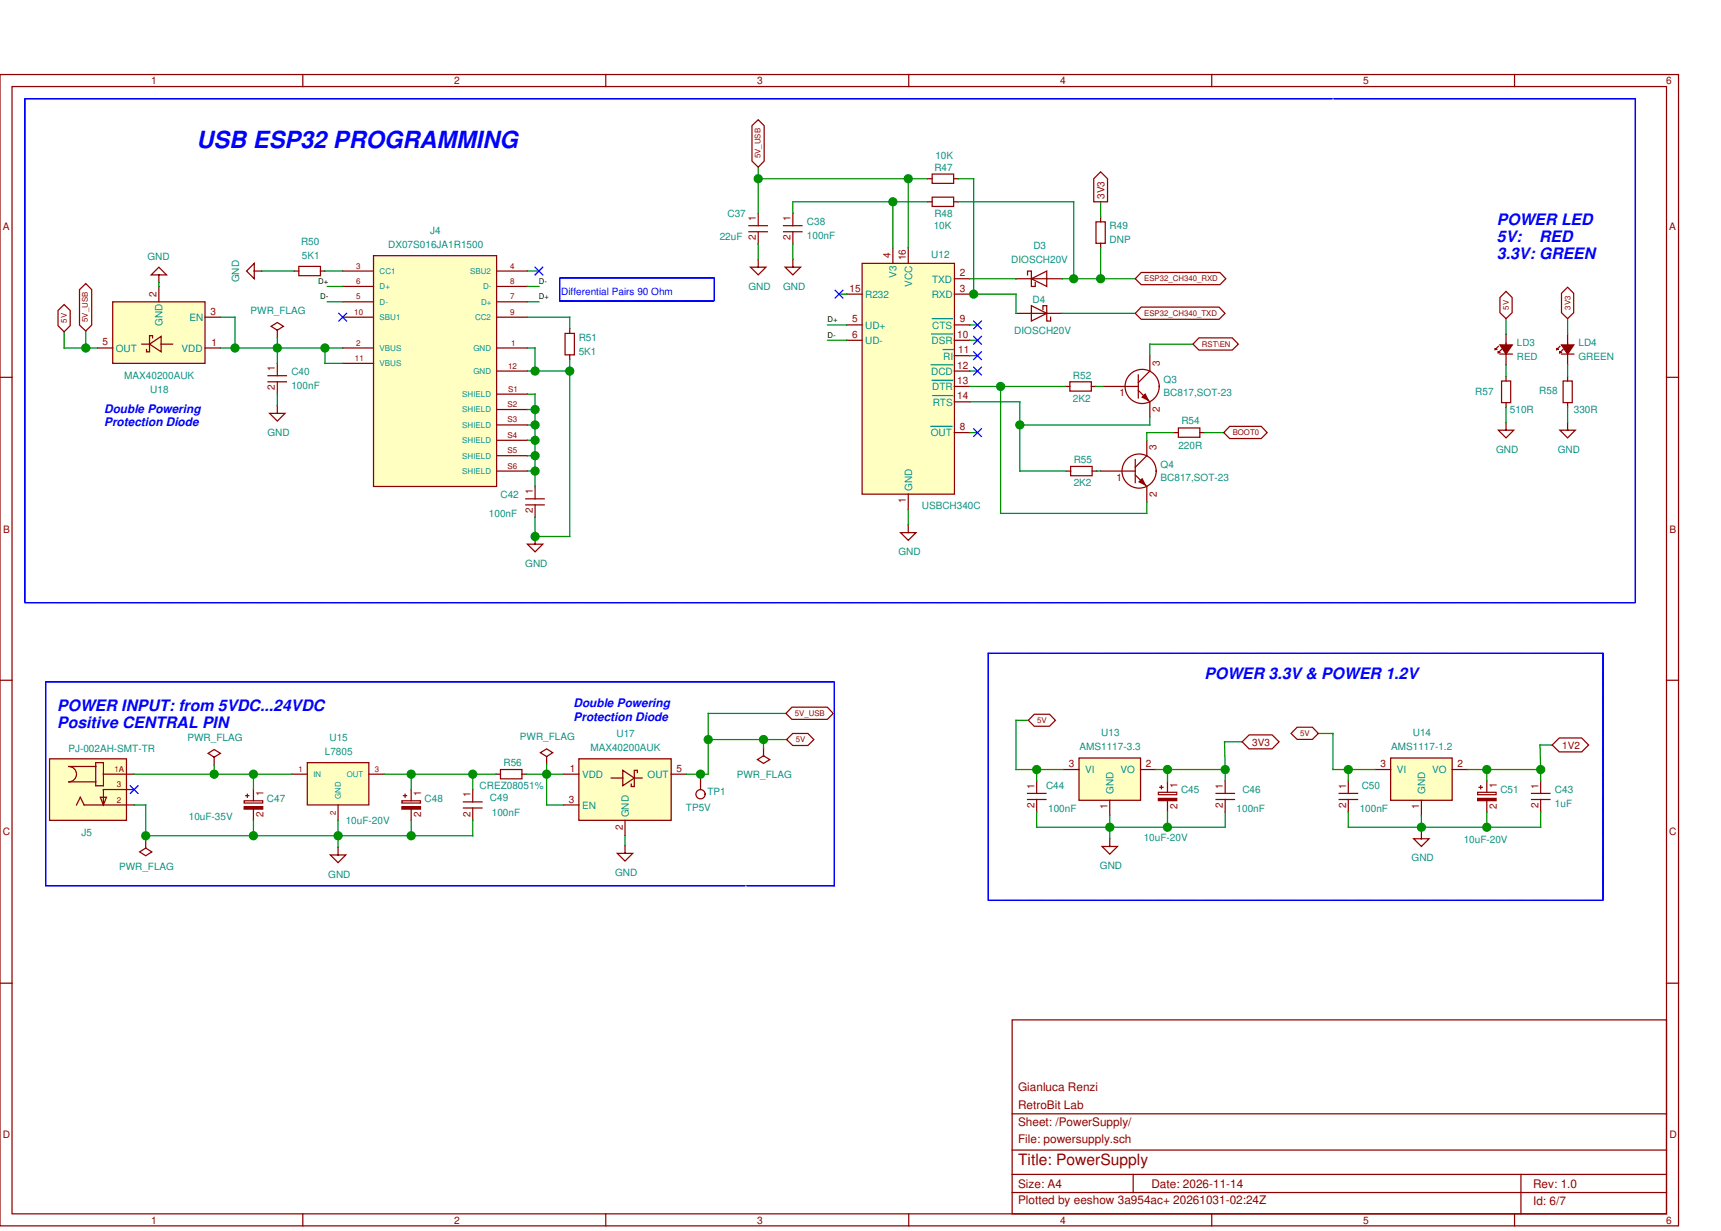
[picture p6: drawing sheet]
<svg xmlns="http://www.w3.org/2000/svg" width="237mm" height="169mm" viewBox="0 0 237 169" stroke-linecap="round" stroke-linejoin="round" font-family="sans-serif">
<path d="M33.6 111.1h2.5M55.3 111.1h2.5" fill="none" stroke="#900000" stroke-width=".33"/>
<path d="M159.3 110h2.6" fill="none" stroke="#900000" stroke-width=".31"/>
<g fill="#900000">
<path d="M156.7 66.3l.4-.4 .4 .8z"/>
<path d="M157.1 54.6l.4-.4 .4 .9z"/>
</g>
<path d="M148.4 104.3h8.5v5.8h-8.5z" fill="#ffffc2"/>
<path d="M203.2 110h2.6" fill="none" stroke="#900000" stroke-width=".31"/>
<g fill="#ffffc2">
<path d="M42.3 104.9h8.4v5.8h-8.4z"/>
<path d="M6.8 104.4h10.6v8.4h-10.6z"/>
<path d="M13.8 109.7h.8l-.4 1z"/>
<path d="M118.6 36.2h12.7v31.8h-12.7z"/>
<path d="M51.4 35.2h16.9v31.7h-16.9z"/>
</g>
<path d="M206.3 47.4h1.7l-.9 1.3z" fill="#900000"/>
<g fill="#ffffc2">
<path d="M79.6 104.4h12.7v8.4h-12.7z"/>
<path d="M15.5 41.5h12.7v8.5h-12.7z"/>
</g>
<path d="M214.8 47.4h1.7l-.9 1.3z" fill="#900000"/>
<path d="M191.3 104.3h8.4v5.8h-8.4z" fill="#ffffc2"/>
<g fill="none" stroke="#900000" stroke-width=".17">
<path d="M0 10.3h230.9v158.3h-230.9zM1.7 11.9h227.5v155.1h-227.5zM41.6 10.3v1.6M83.3 10.3v1.6M125 10.3v1.6M166.7 10.3v1.6M208.3 10.3v1.6M21.9 37.8h1l-1-1-1.1 1h1.1v1.1M21.9 39.4v2.1M35 37.3v-1.1l-1.1 1.1 1.1 1v-1h1M40.5 37.3h.6M41.1 36.6h3v1.3h-3z"/>
<path d="M44.1 37.3h.6M47.1 37.3h4.3M47.1 39.4h4.3M51.4 35.2h16.9v31.7h-16.9zM68.3 37.3h4.2M68.3 39.4h4.2M103 31.9h2.5M103 31h2.5M104.3 35.7v1.1h1l-1 1-1.1-1h1.1M104.3 29.3v1.7M104.3 31.9v1.7M107.8 31.9h2.5"/>
<path d="M107.8 31h2.5M109.1 35.7v1.1h1l-1 1-1.1-1h1.1M109.1 29.3v1.7M109.1 31.9v1.7M118.6 36.2h12.7v31.8h-12.7zM122.8 34.1v2.1M124.9 34.1v2.1M127.6 24.6h.6M127.6 27.8h.6M128.2 23.9h3v1.3h-3zM128.2 27.1h3v1.3h-3zM131.2 24.6h.6"/>
<path d="M131.2 27.8h.6M131.3 38.3h2.1M139.7 38.3h6.4M141.3 37.8v-.5h.6v2.1h.5v-.5M141.9 38.3l2.1-1v2.1zM150.7 30.5h1.3v3h-1.3zM151.4 29.9v.6M151.4 33.5v.6M0 51.9h1.7M13.4 47.9h2.1M15.5 41.5h12.7v8.5h-12.7zM19.5 47.3h1.1"/>
<path d="M20.6 47.3l1.6-1v2.1zM20.6 47.3v1.1h-.4v-.3M21 46.5v-.3h-.4v1.1M22.2 47.3h1.5M28.2 47.9h2.1M28.2 43.6h2.1M36.9 52.5h2.5M36.9 51.7h2.5M38.1 55.8v1.1h1.1l-1.1 1-1-1h1M38.1 45.4l.9-.5-.9-.5-.8 .5 .8 .5v1.1M38.1 50v1.7M38.1 52.5v1.7"/>
<path d="M47.1 47.9h4.3M47.1 43.6h4.3M47.1 50h4.3M47.1 41.5h4.3M68.3 51h4.2M68.3 47.9h4.2M68.3 43.6h4.2M68.3 41.5h4.2M68.3 54.2h4.2M68.3 56.3h4.2M68.3 58.5h4.2M77.7 45.9h1.3v2.9h-1.3z"/>
<path d="M78.4 45.2v.7M78.4 48.8v.7M116.5 46.8h2.1M116.5 40.5h2.1M116.5 44.7h2.1M131.3 53.2h2.1M131.3 59.5h2.1M131.3 46.8h2.1M131.3 48.9h2.1M131.3 51h2.1M131.3 55.3h2.1M131.3 40.5h2.1"/>
<path d="M131.3 44.7h2.1M139.7 43.1h6.4M141.9 42l2.1 1.1-2.1 1.1zM143.4 42.6v-.6h.6v2.2h.5v-.6M146.5 53.2h.7M147.2 52.5h2.9v1.3h-2.9zM150.1 53.2h.6M151.8 53.2h4.8M156.6 53.7l1.6 1.6v2.1M156.6 51.6v3.1M157.1 54.6l.4-.4 .4 .9zM158.2 48.9v2.1l-1.6 1.6"/>
<path d="M161.4 59.5h.7M162.1 58.9h2.9v1.2h-2.9zM165 59.5h.7M206.1 47.6l-.4 .5v-.2v.2h.2M206.3 47.4h1.7l-.9 1.3zM206.3 48.7h1.7M206.5 52.4h1.3v3h-1.3zM206.5 48.1l-.4 .4v-.2v.2h.2M207.1 58.1v1.1h1.1l-1.1 1-1-1h1M207.1 45.9v4.3M207.1 51.8v.6M207.1 55.4v.6"/>
<path d="M214.6 47.6l-.5 .5v-.2v.2h.3M214.8 47.4h1.7l-.9 1.3zM214.8 48.7h1.7M215 52.4h1.3v3h-1.3zM215 48.1l-.4 .4v-.2v.2h.2M215.6 58.1v1.1h1.1l-1.1 1-1-1h1M215.6 45.9v4.3M215.6 51.8v.6M215.6 55.4v.6M229.2 51.9h1.7M68.3 64.8h4.2M68.3 60.6h4.2"/>
<path d="M68.3 62.7h4.2M72.3 69.5h2.6M72.3 68.6h2.6M73.6 73.8v1.1h1.1l-1.1 1-1.1-1h1.1M73.6 66.9v1.7M73.6 69.5v1.7M124.9 72.2v1.1h1.1l-1.1 1-1-1h1M124.9 68v2.1M146.6 64.8h.7M147.3 64.2h2.9v1.2h-2.9zM150.2 64.8h.7M151.4 64.8h4.7"/>
<path d="M156.1 65.3l1.6 1.6v2.1M156.1 63.2v3.2M156.7 66.3l.4-.4 .4 .8zM157.7 60.6v2.1l-1.6 1.6M0 93.6h1.7M229.2 93.6h1.7M6.8 104.4h10.6v8.4h-10.6zM9.5 105.4h3.7M9.5 105.4a1.06 1.06 0 0 1 1 1.1 1.06 1.06 0 0 1-1 1.1h3.7M10.5 110.7l.5-1 .6 1h6.9M13.2 104.9h1v3.2h-1zM13.8 109.7h.8l-.4 1z"/>
<path d="M14.2 106.5h4.3M18.5 108.6h-4.3v2.1M20 115.6v1.1l.9 .5-.9 .5-.8-.5 .8-.5M29.5 104.2l.8-.6-.8-.5-.9 .5 .9 .6v1M33.6 111h2.5v.3h-2.5zM33.6 110.2h2.5v.3h-2.5zM33.8 109.4h.4M34 109.3v.4M34.9 108.6v1.6M34.9 111.3v1.5M40.2 106.5h2.1M42.3 104.9h8.4v5.8h-8.4z"/>
<path d="M46.5 116.5v1.1h1.1l-1.1 1.1-1.1-1.1h1.1M46.5 110.7v2.1M50.7 106.5h2.2M55.3 111h2.5v.3h-2.5zM55.3 110.2h2.5v.3h-2.5zM55.5 109.4h.4M55.7 109.3v.4M56.6 108.6v1.6M56.6 111.3v1.5M63.7 111.1h2.6M63.7 110.3h2.6M65 108.6v1.7"/>
<path d="M65 111.1v1.7M68.2 106.5h.6M68.8 105.9h3v1.2h-3zM71.8 106.5h.6M75.2 104.1l.8-.6-.8-.5-.9 .5 .9 .6v1M77.5 106.5h2.1M77.5 110.7h2.1M79.6 104.4h12.7v8.4h-12.7zM84.1 107h1.6M85.7 106l1.5 1-1.5 1.1zM86 116.3v1.1h1l-1 1-1.1-1h1.1M86 112.8v2.2"/>
<path d="M87.2 107v1.2h-.4v-.3M87.2 107h1.1M87.7 106.3v-.3h-.5v1M92.3 106.5h2.1M96.4 106.5v2.1M105 102.9v1.1l.9 .5-.9 .5-.8-.5 .8-.5M141.3 110h2.6M141.3 109.1h2.6M142.6 107.4v1.7M142.6 110v1.7M146.3 105.9h2.1M148.4 104.3h8.5v5.8h-8.5z"/>
<path d="M152.6 115.4v1h1.1l-1.1 1.1-1-1.1h1M152.6 110.1v2.1M156.9 105.9h2.1M159.3 109.8h2.6v.3h-2.6zM159.3 109h2.6v.3h-2.6zM159.5 108.3h.5M159.7 108.1v.4M160.6 107.4v1.6M160.6 110.1v1.6M167.3 110h2.5M167.3 109.1h2.5M168.5 107.4v1.7"/>
<path d="M168.5 110v1.7M184.2 110h2.5M184.2 109.1h2.5M185.5 107.4v1.7M185.5 110v1.7M189.2 105.9h2.1M191.3 104.3h8.4v5.8h-8.4zM195.5 114.3v1.1h1.1l-1.1 1-1.1-1h1.1M195.5 110.1v2.1M199.7 105.9h2.2M203.2 109.8h2.6v.3h-2.6zM203.2 109h2.6v.3h-2.6z"/>
<path d="M203.4 108.3h.5M203.7 108.1v.4M204.5 107.4v1.6M204.5 110.1v1.6M210.7 110h2.5M210.7 109.1h2.5M211.9 107.4v1.7M211.9 110v1.7M0 135.2h1.7M229.2 135.2h1.7M139.2 140.3h90v26.7h-90zM139.2 153.2h90"/>
<path d="M139.2 158.2h90M41.6 167v1.6M83.3 167v1.6M125 167v1.6M139.2 161.6h90M139.2 164h90M155.9 161.6v2.4M166.7 167v1.6M208.3 167v1.6M209.2 161.6v5.4"/>
<circle cx="157.1" cy="53.2" r="2.35"/>
<circle cx="156.7" cy="64.8" r="2.35"/>
<circle cx="96.4" cy="109.3" r=".64"/>
</g>
<path d="M183.3 13.6h-179.9v69.3h221.5v-69.3h-41.5M77 38.2h21.2v3.2h-21.2v-3.1M102.5 121.8h-96.2v-28h108.5v28h-12.1M135.9 123.7v-33.8h84.6v33.8M135.9 123.8h84.6" fill="none" stroke="#00f" stroke-width=".17"/>
<path d="M128 58.6h2.9M128.1 50.2h3M128.1 45.9h2.9M128.2 52.3h2.8M128.2 43.8h2.8M128.3 54.4h2.7M129.7 48.1h1.4" fill="none" stroke="#009090" stroke-width=".17"/>
<path d="M185.5 105.9h3.7" fill="none" stroke="#009000" stroke-width=".17"/>
<circle cx="204.5" cy="105.9" r=".64" fill="#009000"/>
<path d="M159 105.9h1.6v1.5" fill="none" stroke="#009000" stroke-width=".17"/>
<circle cx="160.6" cy="105.9" r=".64" fill="#009000"/>
<path d="M152.6 112.2v3.2M160.6 111.7v2.1h-8" fill="none" stroke="#009000" stroke-width=".17"/>
<circle cx="152.6" cy="113.8" r=".64" fill="#009000"/>
<path d="M142.6 111.7v2.1h10M142.6 105.9v1.5" fill="none" stroke="#009000" stroke-width=".17"/>
<circle cx="142.6" cy="105.9" r=".64" fill="#009000"/>
<path d="M142.6 105.9h3.7M168.5 111.7v2.1h-7.9" fill="none" stroke="#009000" stroke-width=".17"/>
<circle cx="160.6" cy="113.8" r=".64" fill="#009000"/>
<path d="M168.5 105.9v1.5" fill="none" stroke="#009000" stroke-width=".17"/>
<circle cx="168.5" cy="105.9" r=".64" fill="#009000"/>
<path d="M109.1 33.6v2.1M122.8 27.8v6.3M127.6 27.8h-18.5v1.5M115.4 40.5h1.1M124.9 70.1v2.1" fill="none" stroke="#009000" stroke-width=".17"/>
<circle cx="122.8" cy="27.8" r=".64" fill="#009000"/>
<path d="M147.7 27.8v10.5h-1.6M133.4 40.5h.5" fill="none" stroke="#009000" stroke-width=".17"/>
<circle cx="147.7" cy="38.3" r=".64" fill="#009000"/>
<path d="M147.7 38.3h8.4M151.4 27.8v2.1M151.4 34.1v4.2" fill="none" stroke="#009000" stroke-width=".17"/>
<circle cx="151.4" cy="38.3" r=".64" fill="#009000"/>
<path d="M133.9 24.6v15.9M146.1 43.1h10" fill="none" stroke="#009000" stroke-width=".17"/>
<circle cx="133.9" cy="40.5" r=".64" fill="#009000"/>
<path d="M104.3 29.3v-4.7h20.6v9.5M131.8 24.6h2.1M133.9 40.5h5.8" fill="none" stroke="#009000" stroke-width=".17"/>
<circle cx="124.9" cy="24.6" r=".64" fill="#009000"/>
<path d="M104.3 23v1.6M104.3 33.6v2.1" fill="none" stroke="#009000" stroke-width=".17"/>
<circle cx="104.3" cy="24.6" r=".64" fill="#009000"/>
<path d="M113.8 44.7h2.7M113.8 46.8h2.7M137.6 53.2v17.4M140.3 55.3v9.5h6.3" fill="none" stroke="#009000" stroke-width=".17"/>
<circle cx="140.3" cy="58.5" r=".64" fill="#009000"/>
<path d="M45 39.4h2.1M45 41.5h2.1M72.5 54.2h1.1v2.1M139.7 40.5v2.6M72.5 64.8h1.1M72.5 62.7h1.1" fill="none" stroke="#009000" stroke-width=".17"/>
<circle cx="73.6" cy="62.7" r=".64" fill="#009000"/>
<path d="M72.5 60.6h1.1M73.6 62.7v2.1" fill="none" stroke="#009000" stroke-width=".17"/>
<circle cx="73.6" cy="60.6" r=".64" fill="#009000"/>
<path d="M72.5 58.5h1.1M73.6 60.6v2.1" fill="none" stroke="#009000" stroke-width=".17"/>
<circle cx="73.6" cy="58.5" r=".64" fill="#009000"/>
<path d="M72.5 56.3h1.1M73.6 58.5v2.1" fill="none" stroke="#009000" stroke-width=".17"/>
<circle cx="73.6" cy="56.3" r=".64" fill="#009000"/>
<path d="M73.6 56.3v2.2" fill="none" stroke="#009000" stroke-width=".17"/>
<circle cx="73.6" cy="64.8" r=".64" fill="#009000"/>
<path d="M73.6 51h4.8M73.6 73.8h4.8" fill="none" stroke="#009000" stroke-width=".17"/>
<circle cx="73.6" cy="73.8" r=".64" fill="#009000"/>
<path d="M72.5 47.9h1.1v3.1M78.4 51v22.8M73.6 64.8v2.1M73.6 71.2v2.6" fill="none" stroke="#009000" stroke-width=".17"/>
<circle cx="73.6" cy="51" r=".64" fill="#009000"/>
<path d="M72.5 51h1.1M72.5 43.6h5.9v1.6M78.4 49.5v1.5" fill="none" stroke="#009000" stroke-width=".17"/>
<circle cx="78.4" cy="51" r=".64" fill="#009000"/>
<path d="M72.5 37.3h1.6M38.1 54.2v1.6M18.5 110.7h1.5v4.3h14.9M46.5 112.8v2.2" fill="none" stroke="#009000" stroke-width=".17"/>
<circle cx="46.5" cy="115" r=".64" fill="#009000"/>
<path d="M52.9 106.5h3.7v2.1" fill="none" stroke="#009000" stroke-width=".17"/>
<circle cx="56.6" cy="106.5" r=".64" fill="#009000"/>
<path d="M56.6 106.5h8.4v2.1M56.6 112.8v2.2M65 112.8v2.2h-18.5" fill="none" stroke="#009000" stroke-width=".17"/>
<circle cx="56.6" cy="115" r=".64" fill="#009000"/>
<path d="M34.9 112.8v2.2M40.2 106.5h-5.3v2.1M46.5 115v1.5" fill="none" stroke="#009000" stroke-width=".17"/>
<circle cx="34.9" cy="115" r=".64" fill="#009000"/>
<path d="M18.5 106.5h11M34.9 115h11.6" fill="none" stroke="#009000" stroke-width=".17"/>
<circle cx="34.9" cy="106.5" r=".64" fill="#009000"/>
<path d="M65 106.5h3.2" fill="none" stroke="#009000" stroke-width=".17"/>
<circle cx="65" cy="106.5" r=".64" fill="#009000"/>
<path d="M137.6 53.2h8.9M207.1 43.8v2.1M207.1 50.2v1.6M207.1 56v2.1M215.6 43.8v2.1M215.6 50.2v1.6M215.6 56v2.1" fill="none" stroke="#009000" stroke-width=".17"/>
<circle cx="137.6" cy="53.2" r=".64" fill="#009000"/>
<path d="M150.7 53.2h1.1M158.2 57.4v1.1h-17.9M161.4 59.5h-3.7v1.1M164.1 47.3h-5.9v1.6M150.9 64.8h.5M157.7 69v1.6h-20.1M185.5 105.9v1.5" fill="none" stroke="#009000" stroke-width=".17"/>
<circle cx="185.5" cy="105.9" r=".64" fill="#009000"/>
<path d="M185.5 111.7v2.1h10M195.5 112.2v2.1" fill="none" stroke="#009000" stroke-width=".17"/>
<circle cx="195.5" cy="113.8" r=".64" fill="#009000"/>
<path d="M204.5 105.9h7.4v1.5" fill="none" stroke="#009000" stroke-width=".17"/>
<circle cx="211.9" cy="105.9" r=".64" fill="#009000"/>
<path d="M211.9 111.7v2.1h-16.4" fill="none" stroke="#009000" stroke-width=".17"/>
<circle cx="204.5" cy="113.8" r=".64" fill="#009000"/>
<g fill="none" stroke="#009000" stroke-width=".17">
<path d="M36 37.3h4.5M44.7 37.3h2.4M72.5 39.4h1.6M124.9 24.6h2.7M131.8 27.8h15.9M133.4 38.3h6.3M72.5 41.5h1.6M133.4 55.3h6.9M133.4 53.2h4.2M133.4 51h1.1M133.4 48.9h1.1M133.4 46.8h1.1"/>
<path d="M133.4 44.7h1.1M133.4 59.5h1.1M141.4 99.1h-1.7v6.8h2.9M72.4 106.5h2.8v4.2h2.3M170.9 102h-2.5l.1 3.9M181.3 100.9h2v5h2.2M204.5 105.9v1.5M204.5 111.7v2.1M213.5 102.5h-1.7l.1 3.4"/>
</g>
<circle cx="75.2" cy="106.5" r=".64" fill="#009000"/>
<path d="M75.2 106.5h2.3M105 101.7h-7.6v4.8h-3" fill="none" stroke="#009000" stroke-width=".17"/>
<circle cx="96.4" cy="106.5" r=".64" fill="#009000"/>
<path d="M21.9 38.9v.5M30.3 43.6h2v4.3M44.7 47.9h2.4M86 115v1.3M201.9 105.9h2.6" fill="none" stroke="#009000" stroke-width=".17"/>
<circle cx="32.3" cy="47.9" r=".64" fill="#009000"/>
<path d="M30.3 47.9h2M38.1 47.9v2.1" fill="none" stroke="#009000" stroke-width=".17"/>
<circle cx="38.1" cy="47.9" r=".64" fill="#009000"/>
<path d="M11.8 45.5v2.4h1.6M32.3 47.9h5.8M108.1 98.1h-10.7v3.6" fill="none" stroke="#009000" stroke-width=".17"/>
<circle cx="97.4" cy="101.7" r=".64" fill="#009000"/>
<path d="M8.8 45.6v2.3h3" fill="none" stroke="#009000" stroke-width=".17"/>
<circle cx="11.8" cy="47.9" r=".64" fill="#009000"/>
<path d="M105 101.7v1.2" fill="none" stroke="#009000" stroke-width=".17"/>
<circle cx="105" cy="101.7" r=".64" fill="#009000"/>
<path d="M20 115v.6M105 101.7h3.2" fill="none" stroke="#009000" stroke-width=".17"/>
<circle cx="20" cy="115" r=".64" fill="#009000"/>
<path d="M44.7 47.9v2.1h2.4" fill="none" stroke="#009000" stroke-width=".17"/>
<circle cx="44.7" cy="47.9" r=".64" fill="#009000"/>
<path d="M38.1 47.9h6.6M29.5 105.2v1.3" fill="none" stroke="#009000" stroke-width=".17"/>
<circle cx="29.5" cy="106.5" r=".64" fill="#009000"/>
<path d="M38.1 46.5v1.4M165.7 59.5h2.6M29.5 106.5h5.4M75.2 105.1v1.4M160.6 105.9h7.9" fill="none" stroke="#009000" stroke-width=".17"/>
<g fill="none" stroke="#00f" stroke-width=".17">
<path d="M73.6 36.8l1.1 1M74.7 36.8l-1.1 1M114.9 39.9l1 1.1M115.9 39.9l-1 1.1M46.6 43.1l1.1 1.1M47.7 43.1l-1.1 1.1M133.9 44.2l1.1 1M133.9 46.3l1.1 1M133.9 50.5l1.1 1.1M133.9 48.4l1.1 1.1M133.9 59l1.1 1M135 44.2l-1.1 1"/>
<path d="M135 46.3l-1.1 1M135 50.5l-1.1 1.1M135 48.4l-1.1 1.1M135 59l-1.1 1M17.9 108.1l1.1 1M19 108.1l-1.1 1"/>
</g>
<g fill="none" stroke="#900000" stroke-width=".17">
<path d="M103.4 17.3l.9-.8 .8 .8v4.9l-.8 .8-.9-.8zM10.9 39.8l.9-.8 .8 .8v4.9l-.8 .8-.9-.8zM151.4 23.6l.9 1v3.2h-1.9v-3.2zM157 37.5h10.8l.8 .8-.8 .9h-10.8l-.9-.9zM8 42.7l.8-.8 .9 .8v2.1l-.9 .8-.8-.8zM157 42.2h10.7l.8 .9-.8 .8h-10.7l-.9-.8zM164.9 46.5h4.6l.8 .8-.8 .9h-4.6l-.8-.9zM169.1 58.6h4.4l.8 .9-.8 .8h-4.4l-.8-.8zM206.3 40.9l.8-.8 .9 .8v2.1l-.9 .8-.8-.8zM214.8 40.3l.8-.8 .9 .8v2.7l-.9 .8-.8-.8zM108.9 97.3h4.9l.8 .8-.8 .9h-4.9l-.8-.9zM142.3 98.2h2.1l.8 .9-.8 .8h-2.1l-.9-.8z"/>
<path d="M109 100.9h2.1l.8 .8-.8 .8h-2.1l-.8-.8zM171.8 101.1h3.2l.9 .9-.9 1h-3.2l-.9-1zM178.4 100h2.1l.8 .9-.8 .8h-2.1l-.8-.8zM214.5 101.5h3.1l.9 1-.9 .9h-3.1l-1-.9z"/>
</g>
<text font-size="3.2" fill="#00f" x="27" y="20.3">USB ESP32 PROGRAMMING</text>
<g font-size="2.2" fill="#00f">
<text x="205.9" y="30.9">POWER LED</text>
<text x="205.9" y="33.2">5V:</text>
<text x="205.9" y="35.6">3.3V: GREEN</text>
<text x="211.7" y="33.2">RED</text>
<text x="165.7" y="93.4">POWER 3.3V &amp; POWER 1.2V</text>
<text x="7.9" y="97.8">POWER INPUT: from 5VDC...24VDC</text>
<text x="7.9" y="100.1">Positive CENTRAL PIN</text>
</g>
<text font-size="2.1" fill="#900000" x="140" y="160.3">Title: PowerSupply</text>
<g font-size="1.6" fill="#00f">
<text x="14.3" y="56.8">Double Powering</text>
<text x="14.3" y="58.6">Protection Diode</text>
<text x="78.9" y="97.3">Double Powering</text>
<text x="78.9" y="99.2">Protection Diode</text>
</g>
<g font-size="1.6" fill="#900000">
<text x="140" y="150.1">Gianluca Renzi</text>
<text x="140" y="152.6">RetroBit Lab</text>
<text x="140" y="154.9">Sheet: /PowerSupply/</text>
<text x="140" y="157.2">File: powersupply.sch</text>
<text x="140" y="163.5">Size: A4</text>
<text x="140" y="165.7">Plotted by eeshow 3a954ac+ 20261031-02:24Z</text>
<text x="158.4" y="163.5">Date: 2026-11-14</text>
<text x="210.9" y="165.8">Id: 6/7</text>
<text x="210.9" y="163.5">Rev: 1.0</text>
</g>
<g font-size="1.4" fill="#900000">
<text x="20.8" y="11.6">1</text>
<text x="62.5" y="11.6">2</text>
<text x="104.2" y="11.6">3</text>
<text x="145.8" y="11.6">4</text>
<text x="187.5" y="11.6">5</text>
<text x="229.2" y="11.6">6</text>
<text x="151.9" y="27.3" transform="rotate(-90 151.9 27.3)">3V3</text>
<text x=".4" y="31.6">A</text>
<text x="104" y="33" transform="rotate(-90 104 33)">2</text>
<text x="104" y="30.4" transform="rotate(-90 104 30.4)">1</text>
<text x="108.7" y="33" transform="rotate(-90 108.7 33)">2</text>
<text x="108.7" y="30.4" transform="rotate(-90 108.7 30.4)">1</text>
<text x="122.5" y="35.5" transform="rotate(-90 122.5 35.5)">4</text>
<text x="124.6" y="35.8" transform="rotate(-90 124.6 35.8)">16</text>
<text x="229.6" y="31.6">A</text>
<text x="21.5" y="40.8" transform="rotate(-90 21.5 40.8)">2</text>
<text x="116.9" y="40.1">15</text>
<text x="132" y="38">2</text>
<text x="132" y="40.1">3</text>
<text x="14.1" y="47.5">5</text>
<text x="28.9" y="43.3">3</text>
<text x="29.1" y="47.5">1</text>
<text x="117.2" y="44.3">5</text>
<text x="117.2" y="46.5">6</text>
<text x="131.7" y="46.5">10</text>
<text x="132" y="44.3">9</text>
<text x="37.8" y="53.7" transform="rotate(-90 37.8 53.7)">2</text>
<text x="37.8" y="51" transform="rotate(-90 37.8 51)">1</text>
<text x="131.7" y="50.7">12</text>
<text x="131.7" y="52.8">13</text>
<text x="131.8" y="48.6">11</text>
<text x="159.5" y="50.3" transform="rotate(-90 159.5 50.3)">3</text>
<text x="131.7" y="54.9">14</text>
<text x="132" y="59.2">8</text>
<text x="154" y="54.5">1</text>
<text x="159.5" y="56.7" transform="rotate(-90 159.5 56.7)">2</text>
<text x="159.1" y="62" transform="rotate(-90 159.1 62)">3</text>
<text x="73.3" y="70.6" transform="rotate(-90 73.3 70.6)">2</text>
<text x="73.3" y="67.9" transform="rotate(-90 73.3 67.9)">1</text>
<text x="124.6" y="69.2" transform="rotate(-90 124.6 69.2)">1</text>
<text x="153.6" y="66.2">1</text>
<text x="159.1" y="68.3" transform="rotate(-90 159.1 68.3)">2</text>
<text x=".4" y="73.3">B</text>
<text x="229.7" y="73.3">B</text>
<text x="78.4" y="106.2">1</text>
<text x="93" y="106.2">5</text>
<text x="147" y="105.5">3</text>
<text x="157.6" y="105.5">2</text>
<text x="172.2" y="102.6">3V3</text>
<text x="189.9" y="105.5">3</text>
<text x="200.5" y="105.5">2</text>
<text x="214.9" y="103">1V2</text>
<text x="36.2" y="112.4" transform="rotate(-90 36.2 112.4)">2</text>
<text x="36.2" y="109.5" transform="rotate(-90 36.2 109.5)">1</text>
<text x="57.9" y="112.4" transform="rotate(-90 57.9 112.4)">2</text>
<text x="57.9" y="109.5" transform="rotate(-90 57.9 109.5)">1</text>
<text x="64.7" y="112.3" transform="rotate(-90 64.7 112.3)">2</text>
<text x="64.7" y="109.6" transform="rotate(-90 64.7 109.6)">1</text>
<text x="78.2" y="110.4">3</text>
<text x="142.3" y="111.2" transform="rotate(-90 142.3 111.2)">2</text>
<text x="142.3" y="108.5" transform="rotate(-90 142.3 108.5)">1</text>
<text x="152.3" y="111.3" transform="rotate(-90 152.3 111.3)">1</text>
<text x="162" y="111.3" transform="rotate(-90 162 111.3)">2</text>
<text x="162" y="108.4" transform="rotate(-90 162 108.4)">1</text>
<text x="168.2" y="111.2" transform="rotate(-90 168.2 111.2)">2</text>
<text x="168.2" y="108.5" transform="rotate(-90 168.2 108.5)">1</text>
<text x="185.1" y="111.2" transform="rotate(-90 185.1 111.2)">2</text>
<text x="185.1" y="108.5" transform="rotate(-90 185.1 108.5)">1</text>
<text x="195.2" y="111.3" transform="rotate(-90 195.2 111.3)">1</text>
<text x="205.9" y="111.3" transform="rotate(-90 205.9 111.3)">2</text>
<text x="205.9" y="108.4" transform="rotate(-90 205.9 108.4)">1</text>
<text x="211.6" y="111.2" transform="rotate(-90 211.6 111.2)">2</text>
<text x="211.6" y="108.5" transform="rotate(-90 211.6 108.5)">1</text>
<text x=".4" y="114.9">C</text>
<text x="85.7" y="114.2" transform="rotate(-90 85.7 114.2)">2</text>
<text x="229.6" y="114.9">C</text>
<text x=".4" y="156.6">D</text>
<text x="229.6" y="156.6">D</text>
<text x="20.8" y="168.3">1</text>
<text x="62.5" y="168.3">2</text>
<text x="104.2" y="168.3">3</text>
<text x="145.8" y="168.3">4</text>
<text x="187.5" y="168.3">5</text>
<text x="229.2" y="168.3">6</text>
</g>
<g font-size="1.4" fill="#009090">
<text x="128.5" y="23.5">R47</text>
<text x="128.7" y="21.9">10K</text>
<text x="100.1" y="29.9">C37</text>
<text x="128.5" y="29.9">R48</text>
<text x="20.3" y="35.7">GND</text>
<text x="41.4" y="33.7">R50</text>
<text x="41.5" y="35.6">5K1</text>
<text x="53.4" y="34.1">DX07S016JA1R1500</text>
<text x="59.1" y="32.1">J4</text>
<text x="99" y="33">22uF</text>
<text x="111" y="32.9">100nF</text>
<text x="111" y="31">C38</text>
<text x="128.1" y="35.5">U12</text>
<text x="128.4" y="31.4">10K</text>
<text x="142.1" y="34.2">D3</text>
<text x="152.6" y="33.5">DNP</text>
<text x="152.6" y="31.5">R49</text>
<text x="32.9" y="38.9" transform="rotate(-90 32.9 38.9)">GND</text>
<text x="102.9" y="39.9">GND</text>
<text x="107.7" y="39.9">GND</text>
<text x="119" y="41">R232</text>
<text x="123.3" y="38.2" transform="rotate(-90 123.3 38.2)">V3</text>
<text x="125.4" y="39.4" transform="rotate(-90 125.4 39.4)">VCC</text>
<text x="128.2" y="41">RXD</text>
<text x="128.2" y="38.9">TXD</text>
<text x="139.1" y="36.2">DIOSCH20V</text>
<text x="142" y="41.6">D4</text>
<text x="22.4" y="44.9" transform="rotate(-90 22.4 44.9)">GND</text>
<text x="26.1" y="44.2">EN</text>
<text x="34.5" y="43.2">PWR_FLAG</text>
<text x="79.6" y="46.9">R51</text>
<text x="119" y="45.2">UD+</text>
<text x="119" y="47.3">UD-</text>
<text x="128.1" y="47.3">DSR</text>
<text x="128.2" y="45.2">CTS</text>
<text x="139.5" y="45.9">DIOSCH20V</text>
<text x="217.1" y="47.6">LD4</text>
<text x="15.9" y="48.4">OUT</text>
<text x="17.1" y="52.1">MAX40200AUK</text>
<text x="25" y="48.4">VDD</text>
<text x="40.1" y="53.6">100nF</text>
<text x="40.1" y="51.6">C40</text>
<text x="79.6" y="48.8">5K1</text>
<text x="128.1" y="51.6">DCD</text>
<text x="128.2" y="53.7">DTR</text>
<text x="129.7" y="49.5">RI</text>
<text x="147.6" y="52.1">R52</text>
<text x="160.1" y="52.7">Q3</text>
<text x="217.1" y="49.6">GREEN</text>
<text x="20.7" y="54">U18</text>
<text x="36.8" y="60">GND</text>
<text x="128.3" y="55.8">RTS</text>
<text x="147.6" y="55.3">2K2</text>
<text x="160.1" y="54.5">BC817,SOT-23</text>
<text x="162.5" y="58.3">R54</text>
<text x="202.9" y="54.3">R57</text>
<text x="207.7" y="56.8">510R</text>
<text x="211.7" y="54.2">R58</text>
<text x="216.5" y="56.8">330R</text>
<text x="128" y="60">OUT</text>
<text x="147.7" y="63.7">R55</text>
<text x="159.6" y="64.3">Q4</text>
<text x="162.1" y="61.7">220R</text>
<text x="205.8" y="62.3">GND</text>
<text x="214.3" y="62.3">GND</text>
<text x="67.2" y="71.1">100nF</text>
<text x="68.8" y="68.5">C42</text>
<text x="125.4" y="67.6" transform="rotate(-90 125.4 67.6)">GND</text>
<text x="126.8" y="70">USBCH340C</text>
<text x="147.7" y="66.9">2K2</text>
<text x="159.6" y="66.2">BC817,SOT-23</text>
<text x="72.2" y="78">GND</text>
<text x="123.6" y="76.4">GND</text>
<text x="25.8" y="102">PWR_FLAG</text>
<text x="45.3" y="101.9">U15</text>
<text x="71.5" y="101.9">PWR_FLAG</text>
<text x="84.8" y="101.4">U17</text>
<text x="151.5" y="101.3">U13</text>
<text x="194.3" y="101.3">U14</text>
<text x="9.4" y="103.4">PJ-002AH-SMT-TR</text>
<text x="44.7" y="103.8">L7805</text>
<text x="69.3" y="105.4">R56</text>
<text x="80.1" y="107">VDD</text>
<text x="81.2" y="103.3">MAX40200AUK</text>
<text x="89.1" y="107">OUT</text>
<text x="101.3" y="107">PWR_FLAG</text>
<text x="148.5" y="103.2">AMS1117-3.3</text>
<text x="149.3" y="106.4">VI</text>
<text x="154.1" y="106.4">VO</text>
<text x="191.3" y="103.2">AMS1117-1.2</text>
<text x="192.1" y="106.4">VI</text>
<text x="197" y="106.4">VO</text>
<text x="26" y="112.8">10uF-35V</text>
<text x="36.7" y="110.3">C47</text>
<text x="47.6" y="113.4">10uF-20V</text>
<text x="58.4" y="110.3">C48</text>
<text x="66" y="108.6">CREZ08051%</text>
<text x="67.4" y="110.2">C49</text>
<text x="67.7" y="112.3">100nF</text>
<text x="80.1" y="111.3">EN</text>
<text x="86.5" y="112.4" transform="rotate(-90 86.5 112.4)">GND</text>
<text x="94.3" y="111.6">TP5V</text>
<text x="97.3" y="109.4">TP1</text>
<text x="143.9" y="108.5">C44</text>
<text x="144.2" y="111.7">100nF</text>
<text x="153.2" y="109.3" transform="rotate(-90 153.2 109.3)">GND</text>
<text x="162.5" y="109.1">C45</text>
<text x="170.1" y="111.7">100nF</text>
<text x="170.9" y="109">C46</text>
<text x="187" y="111.7">100nF</text>
<text x="187.3" y="108.5">C50</text>
<text x="196" y="109.3" transform="rotate(-90 196 109.3)">GND</text>
<text x="206.4" y="109.1">C51</text>
<text x="213.9" y="111">1uF</text>
<text x="213.9" y="109.1">C43</text>
<text x="11.2" y="115.1">J5</text>
<text x="16.4" y="119.7">PWR_FLAG</text>
<text x="151.3" y="119.6">GND</text>
<text x="157.3" y="115.7">10uF-20V</text>
<text x="194.2" y="118.5">GND</text>
<text x="201.3" y="115.9">10uF-20V</text>
<text x="45.2" y="120.7">GND</text>
<text x="84.6" y="120.5">GND</text>
</g>
<text font-size="1.4" fill="#00f" x="77.2" y="40.6">Differential Pairs 90 Ohm</text>
<g font-size="1.3" fill="#009090">
<text x="208.6" y="47.6">LD3</text>
<text x="208.6" y="49.5">RED</text>
</g>
<g font-size="1.1" fill="#900000">
<text x="104.6" y="21.7" transform="rotate(-90 104.6 21.7)">5V_USB</text>
<text x="49" y="41.2">5</text>
<text x="49" y="36.9">3</text>
<text x="49" y="39.1">6</text>
<text x="70.2" y="37">4</text>
<text x="70.2" y="39.1">8</text>
<text x="70.2" y="41.2">7</text>
<text x="157.4" y="38.6">ESP32_CH340_RXD</text>
<text x="9.2" y="44.4" transform="rotate(-90 9.2 44.4)">5V</text>
<text x="12.1" y="44.3" transform="rotate(-90 12.1 44.3)">5V_USB</text>
<text x="48.7" y="43.3">10</text>
<text x="49" y="47.5">2</text>
<text x="70.2" y="43.3">9</text>
<text x="70.3" y="47.5">1</text>
<text x="157.4" y="43.4">ESP32_CH340_TXD</text>
<text x="165.3" y="47.7">RST\EN</text>
<text x="207.6" y="42.6" transform="rotate(-90 207.6 42.6)">5V</text>
<text x="216" y="42.6" transform="rotate(-90 216 42.6)">3V3</text>
<text x="48.8" y="49.7">11</text>
<text x="69.9" y="53.9">S1</text>
<text x="69.9" y="50.7">12</text>
<text x="69.8" y="56">S2</text>
<text x="69.8" y="58.1">S3</text>
<text x="169.6" y="59.9">BOOT0</text>
<text x="69.8" y="60.2">S4</text>
<text x="69.8" y="62.3">S5</text>
<text x="69.8" y="64.5">S6</text>
<text x="109.3" y="98.4">5V_USB</text>
<text x="142.7" y="99.5">5V</text>
<text x="178.8" y="101.3">5V</text>
<text x="15.7" y="106.2">1A</text>
<text x="41.1" y="106.2">1</text>
<text x="51.5" y="106.2">3</text>
<text x="109.4" y="102.1">5V</text>
<text x="16.1" y="110.4">2</text>
<text x="16.1" y="108.3">3</text>
<text x="46.2" y="112" transform="rotate(-90 46.2 112)">2</text>
</g>
<g font-size="1.1">
<text x="43.8" y="39.1">D+</text>
<text x="44" y="41.2">D-</text>
<text x="74.1" y="41.2">D+</text>
<text x="74.1" y="39.1">D-</text>
<text x="113.8" y="46.5">D-</text>
<text x="113.8" y="44.4">D+</text>
</g>
<g font-size="1.1" fill="#009090">
<text x="52.2" y="37.7">CC1</text>
<text x="52.2" y="41.9">D-</text>
<text x="52.2" y="39.8">D+</text>
<text x="64.7" y="37.7">SBU2</text>
<text x="66.2" y="41.9">D+</text>
<text x="66.4" y="39.8">D-</text>
<text x="52.2" y="44">SBU1</text>
<text x="65.3" y="44">CC2</text>
<text x="52.2" y="50.4">VBUS</text>
<text x="52.2" y="48.3">VBUS</text>
<text x="65.1" y="48.3">GND</text>
<text x="65.1" y="51.4">GND</text>
<text x="63.6" y="54.6">SHIELD</text>
<text x="63.6" y="56.7">SHIELD</text>
<text x="63.6" y="58.9">SHIELD</text>
<text x="63.6" y="61">SHIELD</text>
<text x="63.6" y="63.1">SHIELD</text>
<text x="63.6" y="65.2">SHIELD</text>
<text x="43.1" y="106.9">IN</text>
<text x="47.7" y="106.9">OUT</text>
<text x="46.9" y="109.9" transform="rotate(-90 46.9 109.9)">GND</text>
</g>
</svg>
